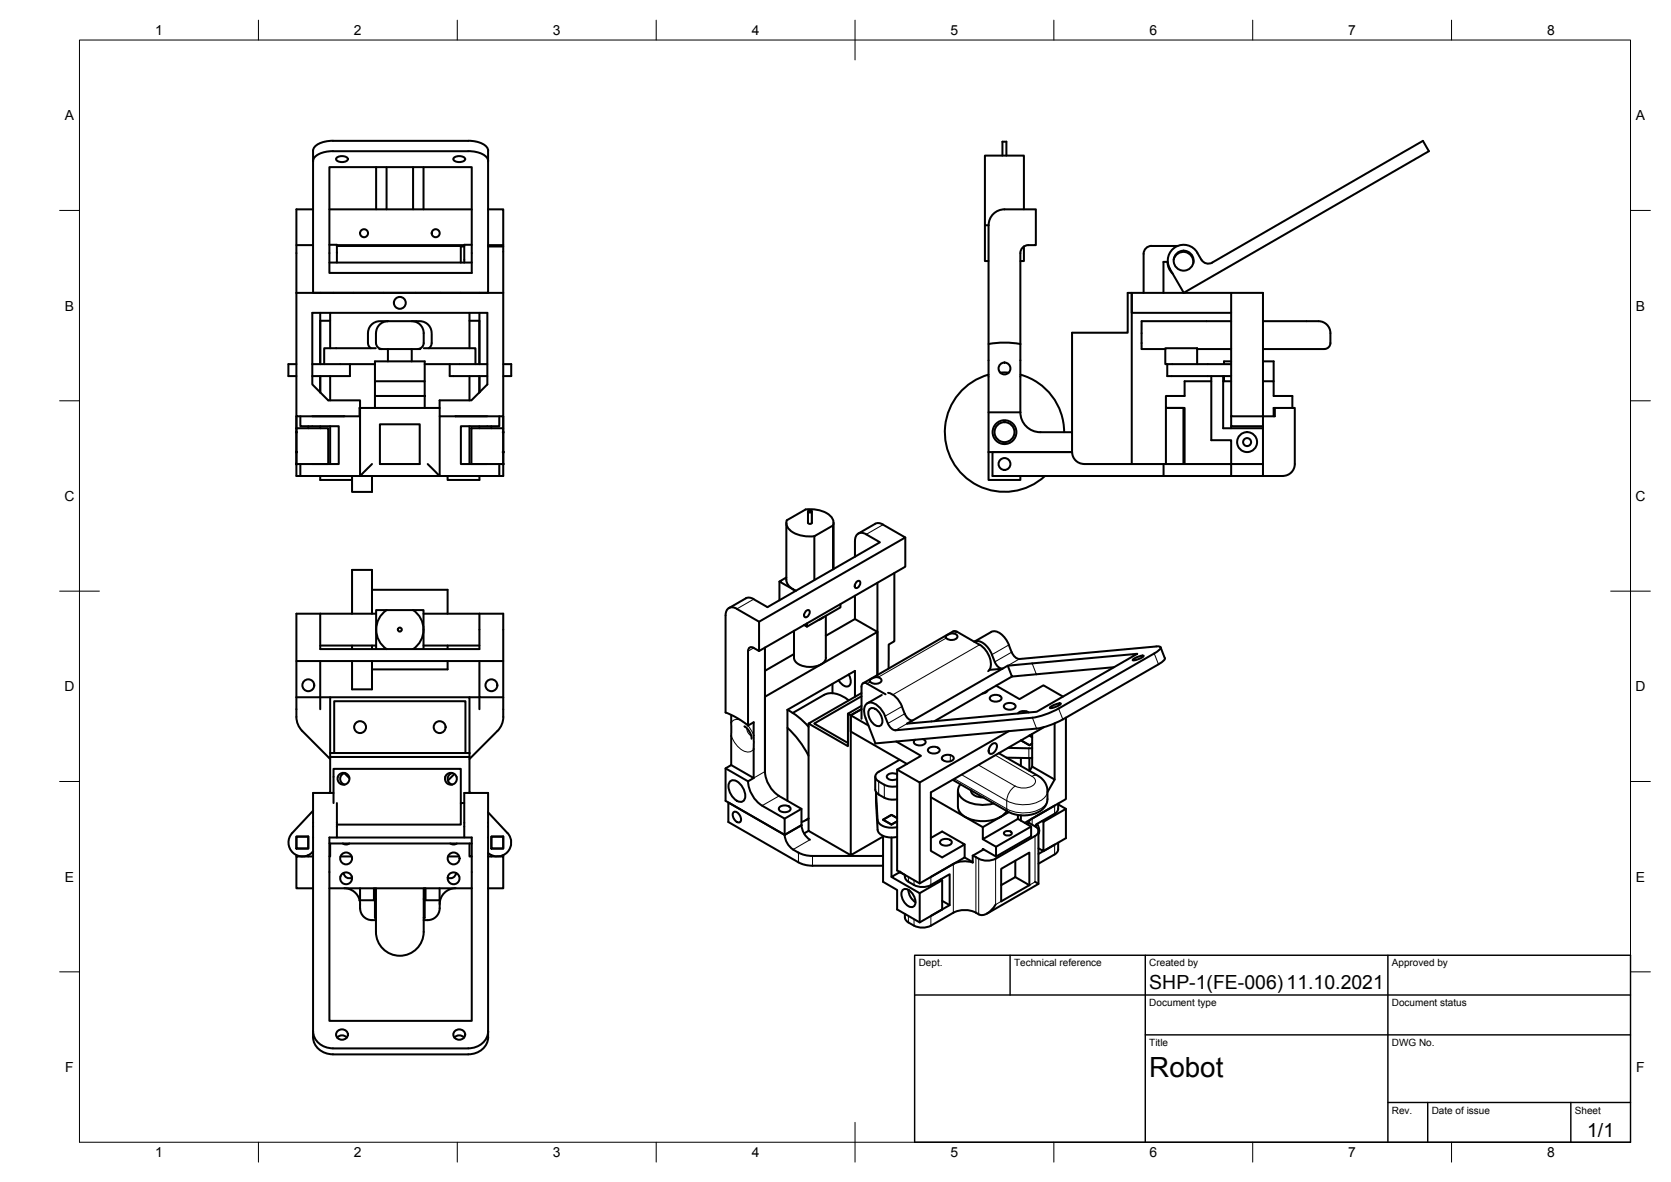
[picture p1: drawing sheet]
<svg xmlns="http://www.w3.org/2000/svg" width="420mm" height="297mm" viewBox="0 0 420 297" stroke-linecap="round" stroke-linejoin="round" font-family="sans-serif">
<!-- layer: Visible -->
<g fill="none" stroke="#000" stroke-width=".51">
<path d="M83.7 38h34M83.7 38a5.6 5.6 0 0 0-4.9 2l-.1 .5M84.6 39.7a2.01 2.01 0 0 1 2.9 .3 1.86 1.86 0 0 1-3 0zM114.1 39.7a2.01 2.01 0 0 1 2.9 .3 1.86 1.86 0 0 1-3 0zM117.7 38a5.6 5.6 0 0 1 4.9 2l.1 .5M122.7 37.9v35.7h-44v-33.1M122.7 37.9a3.2 3.2 0 0 0-3-2.3l-2-.2h-34a5.6 5.6 0 0 0-4.9 2l-.1 3.1M252.1 39.1v-3.5h.9v3.5M78.7 52.6h-4.2v21M82.8 42h35.8v26.6h-35.8zM82.8 52.6h35.8M94.6 42v10.6"/>
<path d="M97.2 42v10.6M103.9 42v10.6M106.5 42v10.6M122.7 52.6h3.8v21M247.6 56.6v9h1M248.6 56.6a4 4 0 0 1 4-4h7.9v9a3.5 3.5 0 0 0-3.4 .6l-.5 .9v.5v40M257.5 52.6v-13.5h-9.9v17.5h1v57M74.5 73.6v31h12M74.5 73.6h52M74.5 61.6h4.2M80.5 73.6h.1M80.5 78.6v12.9"/>
<path d="M82.8 66h35.8M82.8 61.5h1.9v4.5M83 78.6v8.9M83.9 73.6h.1M84.7 61.8h31.2v4.2M84.7 61.6h32M88.9 73.6h.1M96.5 73.6h.1M104.5 73.6h.1M110.9 73.6h.1M115.9 73.6h.1M115.9 61.9h.8"/>
<path d="M118 78.6v8.9M118.6 61.5h-1.9v4.5M120.5 73.6h.1M120.5 78.6v12.9M122.7 61.9h3.8M122.7 61.6h3.8M126.5 73.6v31h-11.9M257.5 61.9v3.7h-.9M294.9 68.7l-1-1.3-.3-1.6h-1.1v7.8M295.1 65.2a2.51 2.51 0 0 1 2.9-1.9 2.51 2.51 0 0 1 2 2.8M296.1 61.8h-6.6a2 2 0 0 0-2 2v9.8M301.1 63.5l1 1.8"/>
<path d="M301.1 63.5a4 4 0 0 0-5.5-1.4 4 4 0 0 0-1.4 5.4M302.1 65.3a1.98 1.98 0 0 0 2.7 .7l52.9-30.6 1.6 2.6-61.7 35.6-3.5-6.1M309.6 73.6v31h8v-31h-33v5h25M74.5 91.5h-2v3h2M78.5 91.5h15.8M80.5 80.6h2.5M80.5 94.5v4.1M83 94.5v6.1M88 91.5v3h-9.5M94.3 95.8v-5h12.5v5M94.3 99.5v3M94.5 87.5h-13v4"/>
<path d="M94.6 86.2a1.49 1.49 0 0 0 1.4 1.5M95.4 87.7h10.3M97.5 80.7h-.7a3.5 3.5 0 0 0-4.1 2l-.2 1v2.5a1.54 1.54 0 0 0 .8 1.3M97.5 80.7h6.7a3.5 3.5 0 0 1 4.2 2l.1 1v2.5a1.54 1.54 0 0 1-.7 1.3M97.5 87.7v3.1M97.5 80.7a2.99 2.99 0 0 0-2.9 3l-.1 2.5M103.5 87.7v3.1M103.5 80.7a2.99 2.99 0 0 1 3 3v2.5M106.5 86.2a1.49 1.49 0 0 1-1.5 1.5M106.6 87.5h12.9v4M106.8 99.5h-12.5v-3.7h12.5v6.7M106.8 91.5h15.7"/>
<path d="M113.1 91.5v3h9.4M118 80.6h2.5M118 94.5v6.1M120.5 94.5v4.1M126.5 91.5h2v3h-2M248.6 94.1a15 15 0 0 0-9.1 21.8 15 15 0 0 0 23.3 3.7M251.5 93.6h2.2M256.6 94.1a15 15 0 0 1 11 14.5M256.6 86.5a22.5 22.5 0 0 0-8 0M287 80.7h22.6M287 87.7h6M287 86.2l.1 1.5"/>
<path d="M287.1 80.7l-.1 5.5M293.5 91.5v3h16.1M301 87.7h8.6M301 91.5v-4h-8v4h16.6M304.6 95.8h-6.7v3.7h-4.7v3h4.7v14.1M304.6 94.5v16.1h5v6h8M307.6 95.8h2M307.6 94.5v13.1h10M307.8 94.5v1.3M309.6 90.8h-1.8v.7M317.6 90.8h2.7v5M317.6 95.8h2.7v3.7h4.7v3"/>
<path d="M317.6 80.7h13a3.3 3.3 0 0 1 3.9 3v2.5M317.6 87.7h15.4M334.5 86.2a1.49 1.49 0 0 1-1.5 1.5M74.5 107.6v-3v15h16v-17.1h20.1v17.1h15.9v-15v3M74.5 107.6h8v9h-8zM75.5 104.6v2.5h9.7v9.5h-6.7M75.5 116.6v3M77.5 107.1v.5M78.5 104.6h8M80.5 119.6v1h8M80.5 107.1v.5M83 107.1v9.5"/>
<path d="M88.5 119.6v4h5v-4M93.5 116.6l-3 3h20.1l-3.1-3M95.5 106.6h10v10h-10zM110.5 102.5v-1.9h8l4-4v-18h-44v18l4 4h8l-.1 4h-3.9M110.6 104.6h4M112.5 119.6v1h8v-1M114.6 104.6h7.9M118 107.1v9.5M118.5 107.6h8v9h-8zM120.5 107.1v.5M123.5 107.1v.5M125.5 104.6v2.5h-9.6v9.5h6.6"/>
<path d="M125.5 116.6v3M248.6 113.6v7h8v-1M248.6 103.6h8M256.6 103.6a5 5 0 0 0 5 5h8v5h-21M269.6 113.6h-20v6h68v-3M269.6 108.6v-25h13.9v-10h1.1v43M269.6 113.6a3 3 0 0 0 3 3h37v3M292.6 116.6v3M293.2 116.6v-14.1h4.4v14.1M309.6 104.6v2.5h8M309.6 107.1v.5M317.6 119.6h5"/>
<path d="M317.6 107.6v9M320.5 102.5h5.1v14.1a2.99 2.99 0 0 1-3 3M320.5 102.5v2.1h-2.9v3M320.5 102.5h-.2v2.1M197.7 131.4v14.3a3.4 3.4 0 0 0 2.4 2.7M203.2 128.5v2.9l.5 .3 .5-.3v-2.9M203.3 128.3l.5-.1 .3 .4-.6 .2-.3-.2zM204.8 134.8l4.7-2.8v11.1M204.8 134.8v11M209.5 132a2.88 2.88 0 0 0-2.2-3.3l-2.6-.7h-2.2l-4.7 2.8a2.89 2.89 0 0 0 2.2 3.3l2.6 .7h2.2M209.6 131.4v11.6M215 135.9v4"/>
<path d="M215 135.9a1.72 1.72 0 0 1 .8-1.8 1.72 1.72 0 0 1 2 .2l3.5 2-28.3 16.3-3.5-2M222 131.9l5.6 3.2-36.7 21.1M222 131.8l-.8-.3h-.8l-4.6 2.6M227.6 135.1v7.3l-36.7 21.2M80.5 154.2v8.9h40v-8.9M88.5 154.2v-11h5v11M93.5 148.2h19v6M94.6 154.2h-20.1v21M97.2 153.3a5.9 5.9 0 0 0 0 9.8M103.9 153.3h-9.3v9.8M103.9 153.3h2.6v9.8M103.9 153.3a5.9 5.9 0 0 1 0 9.8"/>
<path d="M106.5 154.2h20v11.9h-52M182.4 154.7v24.4M185.3 153l5.6 3.2v7.4l-1.4-.8a.88 .88 0 0 0-1-.1 .88 .88 0 0 0-.4 .9v18.7l1.4-.8v14M185.3 153a1.73 1.73 0 0 0-2-.2 1.73 1.73 0 0 0-.9 1.8M189.5 150.6l-.9-.4h-.7l-4.6 2.6M196 146.1v4.7M197.7 145.1l-1.7 1 4.1 2.4M199.6 158.5v6.8a2.71 2.71 0 0 0 2.5 2.1 5.4 5.4 0 0 0 5.3-1.2l.3-.9M202.6 153.6l.8-.3a1.16 1.16 0 0 1-1 1.8 1.01 1.01 0 0 1 .2-1.5zM202.9 156.7v.8l-.7-.4M207.1 155.1l-1.3 .7M207.6 159.8l7.4-4.2 5.6 3.2-28.3 16.3"/>
<path d="M207.6 154.8v10.5M211.3 151.8v.8l-8.4 4.9M215 149.7v5.9M215.3 146.3l.8-.3a1.16 1.16 0 0 1-1 1.7 1.01 1.01 0 0 1 .2-1.4zM220.6 146.5v23.1M224.9 144v17.1l-1.4 .9-.1 6M239.6 158.7l-22.6 13M239.7 158.7l.4-.1 .6 .2 5.6 3.2M249.2 158.8l-4.2 2.4a3.2 3.2 0 0 1 3.5 1.7l.9 1.6a6.1 6.1 0 0 0 1.6 3.1l1.1 .4-3.3 .3M249.2 158.8a3.2 3.2 0 0 1 3.6 1.7l.6 1 1 2.4M74.5 175.2v3a6.7 6.7 0 0 0 .8 4.6l7.7 7.9M74.5 175.2h8.5"/>
<path d="M80.5 166.1v12.1M80.5 162.2h14.1M88.5 166.1v7.1h5v-7.1M88.5 162.2v.9M93.5 162.2v.9M106.5 162.2h14M112.5 166.1v2.1h-19M112.5 162.2v.9M118 175.2h2.5v3M120.5 166.1v9.1h6M126.5 175.2v3a6.6 6.6 0 0 1-.7 4.6l-7.8 7.9M126.5 166.1v9.1"/>
<path d="M182.4 179.1a21.1 21.1 0 0 1 5.7 3.2M183.9 179.7v12.6l-1.5 .8v8.2l14.9 8.5v-4.1l-5.7-3.2M192.3 162.7v31.2M198 178.4v22.8M198 178.4a18 18 0 0 1 5.3 4.2M199.6 164.4l-7.3 4.2M207.2 174.7a5.3 5.3 0 0 1 5.4 .7l.8 .6M207.2 174.7l-7.9 4.5M209.3 171.9v2.3M213.4 169.5a2.06 2.06 0 0 1-.1 3l-1.1-.2-.7-.5-.6-.8M215 175.1v-6.5l-17 9.8M216.6 177.4l-3.4 2 .7 .4 2.7-1.6-2.7 1.6 4.5 2.5"/>
<path d="M216.6 175l-11.9 6.8 8.5 4.9M216.6 174.2l-13.3 7.6 9.9 5.7v-8.1M218.6 178.3a1.57 1.57 0 0 1 2.4 .7 3 3 0 0 1 .6 3.1 1.57 1.57 0 0 1-2.4-.6 3 3 0 0 1-.6-3.2zM220.8 170.2a.78 .78 0 0 1 .7 1.2 1.9 1.9 0 0 1-2.8-.2l.1-.4 .7-.4 1.3-.2M221.7 174.7l-3.6 2M222.7 174.5l-4.7-2.7a.86 .86 0 0 0-1-.1 .86 .86 0 0 0-.4 .9v8M223.3 174.1a5.1 5.1 0 0 1 3.5 3.4M226.8 177.6l.7 1.8M227.5 179.3l.5 1a1.82 1.82 0 0 0 1.4 .8M237.9 160.3a1.94 1.94 0 0 0 2.8-.2 1.2 1.2 0 0 0-1.1-.9l-.7 .1-1 .5-.2 .2 .2 .4M246.3 162a5.9 5.9 0 0 1 2.7 5.9l-.5 .8M248.3 173.6a1.34 1.34 0 0 1-1.3 .7"/>
<path d="M249 175.1a1.95 1.95 0 0 1 2.8 .2 1.29 1.29 0 0 1-1.7 1 .9 .9 0 0 1-.9-.2 .9 .9 0 0 1-.2-1zM250.5 172.3l5.8 3.4 6.1-3.5 4.9 2.9M252.5 177.1a1.95 1.95 0 0 1 2.9 .3 1.29 1.29 0 0 1-1.7 .9 .9 .9 0 0 1-1-.2 .9 .9 0 0 1-.2-1zM253.4 167.3l-25.3 14.5 32.5-2.9 25.4-14.6-32.6 3 1 2.7 25.7-2.3M254.4 163.9l.5 .9a1.82 1.82 0 0 0 1.4 .8M254.4 170l-19.4 11.2M256.3 165.6l34.4-3.2h.6l.6 .3a2.67 2.67 0 0 1-1.7 1.5l-24 13.9M258.6 179l-.8-.3h-.7l-.7 .2-.4 .4M264.1 177.7a3.6 3.6 0 0 1 2.6-.8 3.7 3.7 0 0 1-2.7 .9zM266.2 178a19.8 19.8 0 0 1-6.6 2.4l-34.4 3.1M284.9 165.7a3.6 3.6 0 0 1 2.7-.8 3.7 3.7 0 0 1-2.8 .9zM291.8 162.7l1.1 2.7"/>
<path d="M292.9 165.4a1.55 1.55 0 0 1-1 1.2l-24.6 14.2M83 199.3v-9.1h35v9.1M83 189.2h35v1h-35zM83 189.2v-14h35v14M83 199.1l-.3 .2M83.9 199.3h-5.2v61.3a4.7 4.7 0 0 0 5 4.4h34a4.7 4.7 0 0 0 5-4.4M84 189.2v-13h33v13M84.9 195.2l.5-.6 .7-.4 1.1 .3 .6 .7M86.6 194.3l1.2 1.2M86.7 194.3a1.49 1.49 0 0 0-1.2 1.4 1.49 1.49 0 0 0 1.2 1.5M87.8 195.2a1.49 1.49 0 0 1-1.4 2 1.49 1.49 0 0 1-1.4-2M112 195.2l.5-.7 .6-.3 1.1 .3 .6 .7"/>
<path d="M113.7 194.3a1.49 1.49 0 0 0-1.1 1.4 1.49 1.49 0 0 0 1.1 1.5M114.3 194.5l-1.7 1.7M114.8 195.2a1.49 1.49 0 0 1-1.4 2 1.49 1.49 0 0 1-1.4-2M118.1 199.1l.2 .2M183.5 196.5a1.8 1.8 0 0 1 2.7 .6l.7 1.1a2.54 2.54 0 0 1-.1 3.2 2.74 2.74 0 0 1-3.2-2 3.2 3.2 0 0 1-.1-2.9zM183.9 192.3l5.6 3.2-1.4 .8-5.7-3.2M187.2 182.5l1.1 1.1 .5 1 .2 1M188.1 196.3a7.8 7.8 0 0 0 3.5 6.2M192.3 193.9a7.8 7.8 0 0 0 3.6 6.1l5.6 3.3v4.1M198 182.9a24.3 24.3 0 0 1 5.3 7M203.3 181.8v27l10.6 6.1M220.1 195.2v3.2a1.49 1.49 0 0 0 .9 1.3 5.4 5.4 0 0 0 4.6 1.1"/>
<path d="M220.3 199.1l.4 7a3.3 3.3 0 0 0 3.8 1.9l1.1-.2M220.3 199l.4 9.5a3.3 3.3 0 0 0 3.8 2l1.1-.2M221 193.9a1.29 1.29 0 0 0-.9 1.3 1.29 1.29 0 0 0 .9 1.2 5.3 5.3 0 0 0 4.6 1.2M223.2 181.8a7.4 7.4 0 0 0-3.4-5 1.72 1.72 0 0 0-2 .1 1.72 1.72 0 0 0-.5 1.9l.3 1.6 2.5 6.4 40.5-3.7M223.3 181.8l.5 .9a1.82 1.82 0 0 0 1.4 .8M225.6 193.4v25.3l5.6 3.3 11.3-6.5v-3.3M225.6 194.6a1.8 1.8 0 0 0-2.6 .6 1.8 1.8 0 0 0 2.6 .5M226.2 190.9l-5.3 3.1M228 192l-14.1-8.2v-4v35.1l8.1-4.7M231.2 196.6v25.4M232 185.7a.75 .75 0 0 1 .7 .8 .75 .75 0 0 1-.8 .7l-.9 .1a.85 .85 0 0 1-1-.3 .85 .85 0 0 1 .1-1.1M233.5 188.1a1.95 1.95 0 0 1 2.8 .3 1.29 1.29 0 0 1-1.7 1 .9 .9 0 0 1-1-.3 .9 .9 0 0 1-.1-1z"/>
<path d="M239 189.8a.78 .78 0 0 1 .7 1.1 1.86 1.86 0 0 1-2.9-.2l.1-.5 .4-.3 .8-.2 .9 .1M240.9 198.7v4.1M241.5 197.1a2.6 2.6 0 0 0 1.2 4.1 9.8 9.8 0 0 0 7.2 .7M244.1 198.6v.1M244.1 198.7a2.72 2.72 0 0 0 3.2 1.7M249.3 187.1a.77 .77 0 0 1 1.3 0 1.95 1.95 0 0 1-1.6 2.3 1.29 1.29 0 0 1 0-1.9zM251.1 189.3l10 5.7 1.3 1.1a4.5 4.5 0 0 1 1 2.7l-.2 3-.4 .9-.8 .8-1.3 .8-1.5 .4-1.5 .2-1.8-.1-2.5-.8-13.9-8M253.1 190.4l5.6 .1M253.4 187.9l5.3 .2M253.7 183.7l-22.5 12.9-5.6-3.2 6-3.5-6.3-3.6M256.7 190.5v2M256.7 186.1l2.1 1.2 .7-.4"/>
<path d="M258.8 190.5v3.2M258.8 184.8l.7 .4M259.5 192.6l5.7 3.3-1.8 3.2M259.5 192.6l-.6 1.1M259.5 184.5v8.1M259.5 188l-.8 .1M259.5 190.5h-.8M262.5 182.7l-28.4 16.4v14.7l2.8 1.7 5.6-3.3-5.6-3.2-2.8 1.6M265.2 181.8v14.1M267.3 180.8a19.8 19.8 0 0 1-6.6 2.3M268 180.3v20.5l-10.3 6M74.5 210.2h3v3h-3z"/>
<path d="M74.5 214.9v.3M77.5 214.9v.3M78.7 203.7l-5.2 5.6a3.5 3.5 0 0 0 .2 5 3.5 3.5 0 0 0 5-.3M78.7 215.2h-4.2v8h4.2M82.8 210.5h35.8v46h-35.8zM82.8 212h35.8M83 212v3.2h-.2M83.9 201.8v-8.6h32v14h-31.2M84.7 201.8v8.7M85.6 215.2h2.8M86.2 212l.7 .2 1-.2M86.4 219.4a1.49 1.49 0 0 0 2.1 1.2"/>
<path d="M112.6 215.2h2.8M113.2 212l.7 .2 1-.2M114.7 219.4a1.49 1.49 0 0 1-2.2 1.2M115.9 201.8h.8M116.7 210.5v-11.2h6v61.3M118 212v3.2h.6M122.7 204.1l4.9 5.2a3.5 3.5 0 0 1 0 4.9 3.5 3.5 0 0 1-4.9 .2M122.7 215.2h3.8v8h-3.8M123.5 210.2h3v3h-3zM123.5 214.9v.3M126.5 214.9v.3M184.4 204.1a1.28 1.28 0 0 1 1.7 1 .9 .9 0 0 1 .3 1 .9 .9 0 0 1-.8 .6 1.95 1.95 0 0 1-1.2-2.6z"/>
<path d="M196 202.9a1.95 1.95 0 0 1 2.8 .2 1.29 1.29 0 0 1-1.7 1 .9 .9 0 0 1-1-.2 .9 .9 0 0 1-.1-1zM197.3 209.8l-14.2-8.1v4.9l18.2 10.4 1.7 .5 1.3 .1h17.7M197.3 209.8l.2 1.2 .6 1.2 1.3 1.3M199.4 213.5l1.4 .8M200.8 214.3l1 .4 1.9 .4h18.3M201.5 207.4l-4.2 2.4M201.5 203.3l-4.2 2.4M201.5 207.4l.3 1.2 .5 1.1 1.4 1.3M203.3 205.7l-1.8 .9M203.3 208.8l-1.1 .7M203.3 205.7l-.7 .4M222 210v11.6l3.6 2.1v4.8l5.6 3.3 5.7-3.3v-7.3l-.4-.2"/>
<path d="M222 206l2.2-1.2 1.4 .8-1.4-.8-2.2 1.2 2.2 1.2zM224.2 210.5v9.9M225.6 206.4l-1.4 .8M234.1 200.3l8.6 5M236.5 211.3a1.95 1.95 0 0 1 2.8 .2 1.29 1.29 0 0 1-1.7 1 .9 .9 0 0 1-1-.2 .9 .9 0 0 1-.1-1zM239.7 217.1l-5.6 3.3M240.9 202.8a3.1 3.1 0 0 0 1.8 2.5M242.5 215.5l2.1 1.1M244.6 215v1.8l-2.2-.4-1.4 .2-1.3 .5M247.1 210.9l3.3 1.9M247.3 213.5l-2.7 1.5M251.7 218.3l7.1-4v8.1l-7.1 4.1z"/>
<path d="M252.5 209.2l.9-.4a.73 .73 0 0 1 .9 .8l-.9 .4a.73 .73 0 0 1-.9-.8zM253.1 203.8a5.8 5.8 0 0 1-5 2.5h-1.9a8.5 8.5 0 0 1-3.5-1M253.7 204.1l-6.6 3.8-4.4-2.6M255.3 216.3v4.1l-3.6 2M255.9 204.8v1l-8.8 5.1v-3M255.9 205.8l3.4 1.9v2.5l-8.9 5.1M256.7 204.9v1.3M258.3 207.1l.5-.3 1.5 .8a1.28 1.28 0 0 1 .8 1.3 1.28 1.28 0 0 1-.9 1.2l-9.9 5.7a5.2 5.2 0 0 1-5.4-.7l-.3-.1M259.3 207.7l-8.9 5.1v2.5l-3.3-2v.3M260.8 207l.5 1.4-.2 1.2M261.1 208.9v13.2l-12.9 7.5M261.1 208.7l.2 .1"/>
<path d="M262 206.3l.4 .2M265.2 202.4l-6 3.5-.6 .6-.2 .6M265.2 204.5l-4.7 2.7v.6M265.2 214.7l-4.1 2.4M266.1 202.1l1.9 1.2v7.3l-6.9 4M266.1 211.8v1.7a1.49 1.49 0 0 1-.9 1.2M266.1 201.9v1.4a1.49 1.49 0 0 1-.9 1.2M268 203.3l-5.6 3.2v7.4l-1.3-.7M82.8 223.2h35.8M85.6 220.2l.5-.7 .9-.3 .8 .2 .6 .8M86.5 223.2a4 4 0 0 1 3.9 3M88.4 220.2a1.49 1.49 0 0 1-1.4 2 1.49 1.49 0 0 1-1.4-2"/>
<path d="M90.4 226.2h3.9M90.4 226.2l.2 1M90.5 223.2v3M90.5 227.2v1M90.6 228.2a3.2 3.2 0 0 0 3.9 3M94 223.2v3M94.3 223.2v2.7h.2M94.3 225.9v4.7h.2M94.5 223.2v11M94.5 234.2a6 6 0 0 0 6 6 6 6 0 0 0 6-6M106.5 223.2v11M106.8 223.2v2.7h-.3"/>
<path d="M106.8 226.2h3.8a4.4 4.4 0 0 1-1.2 4.4 3.7 3.7 0 0 1-2.9 .6M106.8 225.9v4.7h-.3M107 223.2v3M110.5 223.2v3M112.6 220.2l.4-.6 1-.4 .9 .3 .5 .7M114.6 223.2a4 4 0 0 0-4 4M115.5 220.2a1.49 1.49 0 0 1-1.4 2 1.49 1.49 0 0 1-1.5-2M226.9 223.8a1.57 1.57 0 0 1 2.4 .6 3 3 0 0 1 .7 3.2 1.57 1.57 0 0 1-2.5-.7 3 3 0 0 1-.6-3.1zM227.5 220.4v-.5l-1.2-.8-2.1 1.3 7 4.1 5.7-3.3M227.5 229.7v.9M227.5 220.4a1.57 1.57 0 0 0 .9 1.2 5.2 5.2 0 0 0 5.7 .8l4.7-2.7v7.8l-4.7 2.7M227.5 230.6a1.49 1.49 0 0 0 .9 1.2l1.4 .8"/>
<path d="M228.4 223.6a3.9 3.9 0 0 0 1.8 3.1M229.8 232.6l1.2 .4 1.3 .1 1.8-.5M231.2 224.5v7.3M236.9 226.4l1.9 1.1M239.7 229.4l-5.6 3.2M250.3 227.3a4.5 4.5 0 0 1-3.7 2.6 6.8 6.8 0 0 0-6.9-.5M255.3 220.4l3.5 2M260.3 221.6l.8 .5M84.8 259.2a1.43 1.43 0 0 1 1.9-.4 1.43 1.43 0 0 1 .5 2 1.43 1.43 0 0 1-1.9 .3 1.43 1.43 0 0 1-.5-1.9zM114.3 259.2a1.43 1.43 0 0 1 1.9-.4 1.43 1.43 0 0 1 .5 2 1.43 1.43 0 0 1-2 .3 1.43 1.43 0 0 1-.4-1.9zM122.7 259.1a4.7 4.7 0 0 1-5 4.4l-34-.1a4.7 4.7 0 0 1-5-4.3M84.8 260.7a1.62 1.62 0 0 1 2.4 0"/>
<path d="M114.3 260.7a1.62 1.62 0 0 1 2.4 0"/>
<circle cx="91.5" cy="58.6" r="1.01"/>
<circle cx="109.5" cy="58.6" r="1.01"/>
<circle cx="100.5" cy="76.1" r="1.49"/>
<circle cx="297.6" cy="65.5" r="2.51"/>
<circle cx="252.6" cy="92.6" r="1.49"/>
<circle cx="252.6" cy="108.6" r="2.51"/>
<circle cx="252.6" cy="116.6" r="1.49"/>
<circle cx="252.6" cy="108.6" r="3"/>
<circle cx="313.6" cy="111.1" r="2.51"/>
<circle cx="313.6" cy="111.1" r="1.01"/>
<circle cx="100.5" cy="158.2" r=".5"/>
<circle cx="77.5" cy="172.2" r="1.49"/>
<circle cx="123.6" cy="172.2" r="1.49"/>
<circle cx="90.5" cy="182.7" r="1.49"/>
<circle cx="110.5" cy="182.7" r="1.49"/>
<circle cx="87" cy="215.7" r="1.49"/>
<circle cx="114.1" cy="215.7" r="1.49"/>
</g>
<g fill="#000" stroke="#000" stroke-width=".25">
<circle cx="74.5" cy="113.6" r=".24"/>
<circle cx="74.5" cy="116.6" r=".24"/>
<circle cx="74.5" cy="108.6" r=".24"/>
<circle cx="126.5" cy="108.6" r=".24"/>
<circle cx="126.5" cy="116.6" r=".24"/>
<circle cx="126.5" cy="113.6" r=".24"/>
<circle cx="226.3" cy="219.1" r=".24"/>
</g>
<!-- layer: Visible Narrow -->
<g fill="none" stroke="#000" stroke-width=".25">
<path d="M204 128.7v2.9M222 131.9l-4.2 2.4M189.5 150.6l-4.2 2.4M240.7 158.8l-.8 .4M189.5 162.8l-1.4 .8M218.8 171.4l-.8 .4M226.8 177.6l-4.3 2.4M227.5 179.4l-4.3 2.4M237.9 160.4l-17.1 9.8M246.3 162l-21.8 12.6M253.7 162.1l-4.3 2.4M254.4 163.9l-4.3 2.4"/>
<path d="M256.3 165.6l-2.9 1.7M258 178.8v.3M259.5 166.7l1.1 2.7M266.2 178.1l1.1 2.7M290.2 164.2l1.1 2.7M183.9 184.9a5.5 5.5 0 0 0 4.5 4.1l.8-.4 .3-.4M186.3 181a1.78 1.78 0 0 0-2.4 .6M187.8 183a2.28 2.28 0 0 0 1.1 2M187.8 182.1l1 1.2 .7 1.5M192.3 193.9l-2.8 1.6M220.3 199v2.4M220.9 196.4v3.3"/>
<path d="M222.4 197.2v3.3M228.1 181.8l-2.9 1.7M239 189.8v1.5M240 195.7l13.1 7.6M241.8 194.7l11.3 6.5M246 192.2l9.3 5.4-1.4 1.3-.5 1.1-.3 1.2M250.3 189.8l9.2 5.3M258.7 188.1v2.4M259.5 195.1a1.29 1.29 0 0 1 .9 1.2 1.29 1.29 0 0 1-.9 1.2l-1.8 .5-1.3-.1-1.1-.4M259.6 180.4l1 2.7M261 194.9a1.49 1.49 0 0 0-1.5 .2M263.4 198.8a4.1 4.1 0 0 1-3.7 3.2 9.4 9.4 0 0 1-6.6-.8"/>
<path d="M195.9 200l-4.3 2.5M200.8 214.3v2.4M203.6 211l-4.2 2.5M204.3 215.1v2.5M220.7 206.1v2.4M239.7 217.1v12.3M245.4 215.4v14M246.1 215.8v14M250.3 215.8v11.5l1.4-.8M253.1 201.2v2.1M253.1 203.3l.4 .6M259.5 205.7v1.5"/>
<path d="M260.2 210.1v11.5l-1.4 .8M263.4 200.8a4.1 4.1 0 0 1-3.7 3.2 9.4 9.4 0 0 1-6.6-.7M265.2 202.4v2.1M265.2 212.3v2.4M228.4 220.4v1.2M228.4 230.2v1.6M229.8 221.2v1.2M229.8 231v1.6M234.1 220.4v2M234.1 230.2v2.4"/>
</g>
<!-- layer: Border -->
<g fill="none" stroke="#000" stroke-width=".25">
<path d="M20 10.1h390v276.9h-390zM65 5.1v5M115 5.1v5M165 5.1v5M215 5.1v10M265 5.1v5M315 5.1v5M365 5.1v5M15 52.9h5M410 52.9h5M15 100.7h5M410 100.7h5"/>
<path d="M15 148.6h10M405 148.6h10M15 196.4h5M410 196.4h5M15 244.2h5M410 244.2h5M65 287v5M115 287v5M165 287v5M215 282.1v9.9M265 287v5M315 287v5"/>
<path d="M365 287v5"/>
</g>
<!-- layer: TitleBlock -->
<path d="M230 240.1h180v46.9h-180zM230 250h180M254 240.1v9.9M288 240.1v46.9M349 240.1v46.9M288 260.1h122M349 277.1h61M359 277.1v9.9M395 277.1v9.9" fill="none" stroke="#000" stroke-width=".36"/>
<text font-size="7" x="289" y="270.6">Robot</text>
<g font-size="4.9">
<text x="289" y="248.5">SHP-1(FE-006) 11.10.2021</text>
<text x="399.1" y="285.7">1/1</text>
</g>
<g font-size="3.5">
<text x="39" y="8.8">1</text>
<text x="89" y="8.8">2</text>
<text x="139" y="8.8">3</text>
<text x="189" y="8.8">4</text>
<text x="239" y="8.8">5</text>
<text x="289" y="8.8">6</text>
<text x="339" y="8.8">7</text>
<text x="389" y="8.8">8</text>
<text x="16.3" y="30.2">A</text>
<text x="411.3" y="30.2">A</text>
<text x="16.3" y="78">B</text>
<text x="411.3" y="78">B</text>
<text x="16.2" y="125.9">C</text>
<text x="411.2" y="125.9">C</text>
<text x="16.2" y="173.7">D</text>
<text x="411.2" y="173.7">D</text>
<text x="16.3" y="221.6">E</text>
<text x="411.3" y="221.6">E</text>
<text x="16.4" y="269.4">F</text>
<text x="411.4" y="269.4">F</text>
<text x="39" y="290.8">1</text>
<text x="89" y="290.8">2</text>
<text x="139" y="290.8">3</text>
<text x="189" y="290.8">4</text>
<text x="239" y="290.8">5</text>
<text x="289" y="290.8">6</text>
<text x="339" y="290.8">7</text>
<text x="389" y="290.8">8</text>
</g>
<g font-size="2.5">
<text x="231" y="242.9">Dept.</text>
<text x="255" y="242.9">Technical reference</text>
<text x="289" y="242.9">Created by</text>
<text x="350" y="242.9">Approved by</text>
<text x="289" y="252.8">Document type</text>
<text x="350" y="252.8">Document status</text>
<text x="289" y="262.9">Title</text>
<text x="350" y="262.9">DWG No.</text>
<text x="350" y="279.9">Rev.</text>
<text x="360" y="279.9">Date of issue</text>
<text x="396" y="279.9">Sheet</text>
</g>
</svg>
